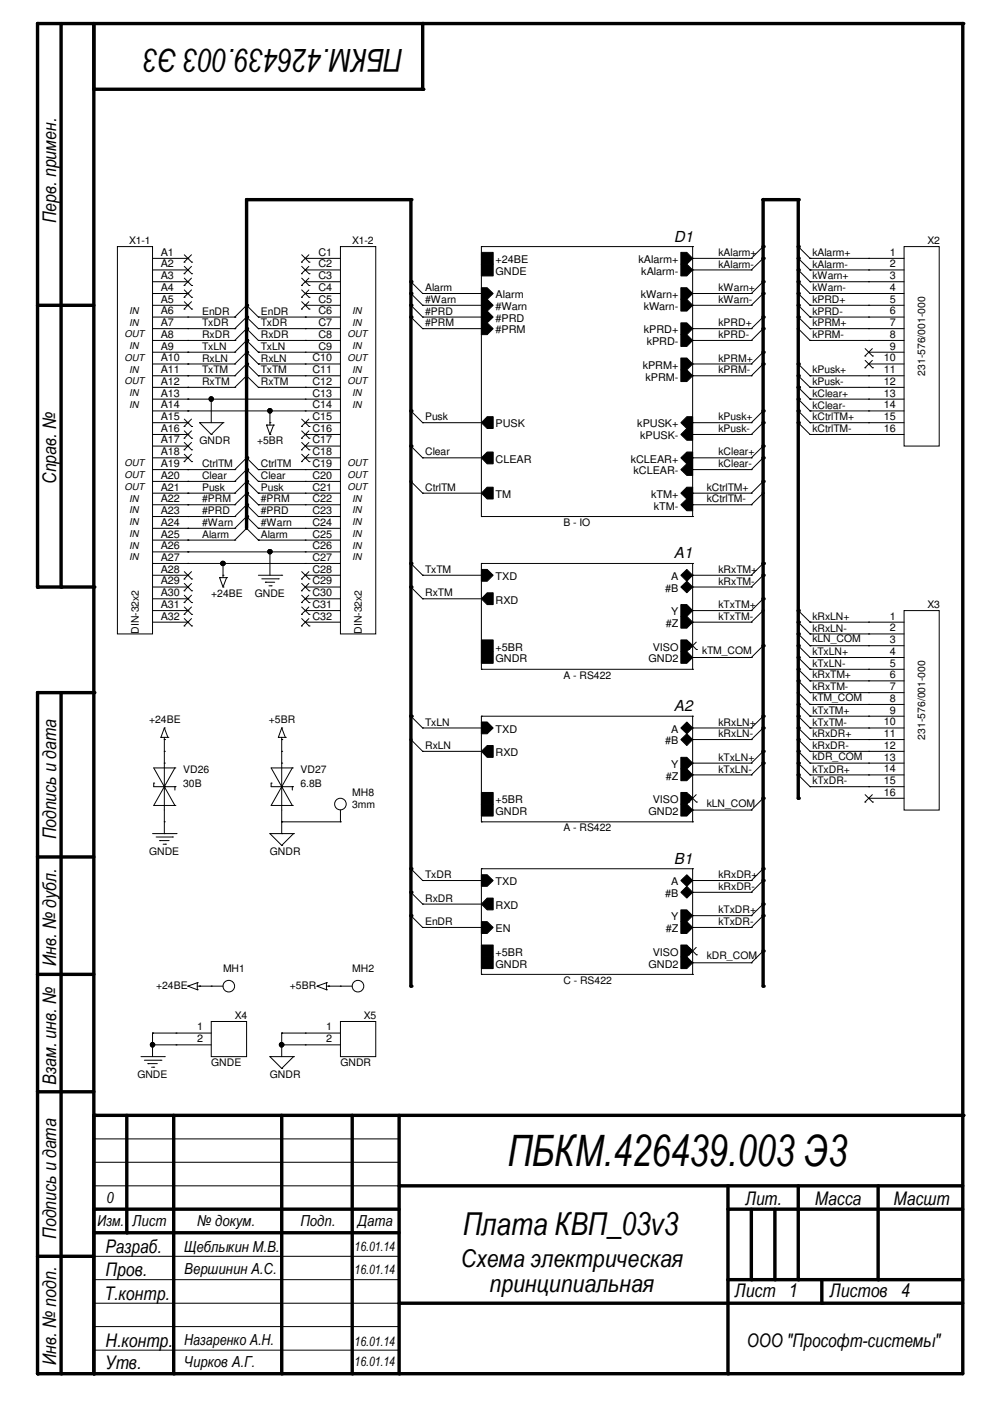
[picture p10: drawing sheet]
<svg xmlns="http://www.w3.org/2000/svg" width="210mm" height="297mm" viewBox="0 0 210 297" stroke-linecap="round" stroke-linejoin="round" font-family="sans-serif">
<g fill="none" stroke="#000" stroke-width=".72">
<path d="M13 5v119.5M19.9 5v286.3M89.6 5v13.9h-69.7M8 64.7h11.9M52.3 112v-69.7h34.8v166.8M19.9 124.5h-11.9v-119.5h196.1v286.3h-196.1v-144.4h11.9M13 146.9v144.4M169.2 169.2v-126.9h-7.4v166.8M8 181.7h11.9M8 206.6h11.9M8 231.5h11.9M20.2 236.5h183.9"/>
<path d="M26.9 236.5v24.9M36.8 236.5v54.8M59.7 236.5v54.8M74.7 236.5v54.8M84.6 236.5v54.8M19.9 256.4h64.7M84.6 251.4h119.5M154.3 256.4h49.8M154.3 251.4v39.9M159.3 256.4v14.9M164.3 256.4v14.9M169.2 251.4v19.9"/>
<path d="M186.2 251.4v19.9M8 266.4h11.9M19.9 261.4h64.7M84.6 276.3h119.5M154.3 271.3h49.8M174.2 271.3v5"/>
</g>
<g fill="#000">
<circle cx="8" cy="5" r=".36"/>
<circle cx="19.9" cy="18.9" r=".36"/>
<circle cx="89.6" cy="18.9" r=".36"/>
<circle cx="89.6" cy="5" r=".36"/>
<circle cx="204.1" cy="5" r=".36"/>
<circle cx="52.3" cy="42.3" r=".36"/>
<circle cx="87.1" cy="59.7" r=".36"/>
<circle cx="87.1" cy="42.3" r=".36"/>
<circle cx="161.8" cy="42.3" r=".36"/>
<circle cx="161.8" cy="54.8" r=".36"/>
<circle cx="161.8" cy="52.3" r=".36"/>
<circle cx="161.8" cy="59.7" r=".36"/>
<circle cx="169.2" cy="42.3" r=".36"/>
<circle cx="169.2" cy="52.3" r=".36"/>
<circle cx="169.2" cy="54.8" r=".36"/>
<circle cx="169.2" cy="57.2" r=".36"/>
<circle cx="169.2" cy="59.7" r=".36"/>
<circle cx="8" cy="64.7" r=".36"/>
<circle cx="52.3" cy="72.2" r=".36"/>
<circle cx="52.3" cy="67.2" r=".36"/>
<circle cx="52.3" cy="74.7" r=".36"/>
<circle cx="52.3" cy="69.7" r=".36"/>
<circle cx="52.3" cy="64.7" r=".36"/>
<circle cx="52.3" cy="77.2" r=".36"/>
<circle cx="87.1" cy="67.2" r=".36"/>
<circle cx="87.1" cy="62.2" r=".36"/>
<circle cx="87.1" cy="64.7" r=".36"/>
<circle cx="161.8" cy="77.2" r=".36"/>
<circle cx="161.8" cy="62.2" r=".36"/>
<circle cx="161.8" cy="67.2" r=".36"/>
<circle cx="161.8" cy="69.7" r=".36"/>
<circle cx="161.8" cy="74.7" r=".36"/>
<circle cx="169.2" cy="79.7" r=".36"/>
<circle cx="169.2" cy="62.2" r=".36"/>
<circle cx="169.2" cy="67.2" r=".36"/>
<circle cx="169.2" cy="77.2" r=".36"/>
<circle cx="169.2" cy="64.7" r=".36"/>
<circle cx="52.3" cy="99.6" r=".36"/>
<circle cx="52.3" cy="97.1" r=".36"/>
<circle cx="87.1" cy="94.6" r=".36"/>
<circle cx="87.1" cy="87.1" r=".36"/>
<circle cx="161.8" cy="97.1" r=".36"/>
<circle cx="161.8" cy="94.6" r=".36"/>
<circle cx="161.8" cy="87.1" r=".36"/>
<circle cx="161.8" cy="89.6" r=".36"/>
<circle cx="169.2" cy="84.6" r=".36"/>
<circle cx="169.2" cy="87.1" r=".36"/>
<circle cx="169.2" cy="82.1" r=".36"/>
<circle cx="169.2" cy="89.6" r=".36"/>
<circle cx="52.3" cy="107" r=".36"/>
<circle cx="52.3" cy="102.1" r=".36"/>
<circle cx="52.3" cy="104.6" r=".36"/>
<circle cx="52.3" cy="109.5" r=".36"/>
<circle cx="87.1" cy="119.5" r=".36"/>
<circle cx="161.8" cy="119.5" r=".36"/>
<circle cx="161.8" cy="102.1" r=".36"/>
<circle cx="8" cy="124.5" r=".36"/>
<circle cx="13" cy="124.5" r=".36"/>
<circle cx="19.9" cy="124.5" r=".36"/>
<circle cx="87.1" cy="124.5" r=".36"/>
<circle cx="161.8" cy="127" r=".36"/>
<circle cx="161.8" cy="122" r=".36"/>
<circle cx="161.8" cy="136.9" r=".36"/>
<circle cx="169.2" cy="139.4" r=".36"/>
<circle cx="169.2" cy="134.4" r=".36"/>
<circle cx="169.2" cy="131.9" r=".36"/>
<circle cx="169.2" cy="129.5" r=".36"/>
<circle cx="169.2" cy="136.9" r=".36"/>
<circle cx="8" cy="146.9" r=".36"/>
<circle cx="19.9" cy="146.9" r=".36"/>
<circle cx="87.1" cy="151.8" r=".36"/>
<circle cx="161.8" cy="159.3" r=".36"/>
<circle cx="161.8" cy="154.3" r=".36"/>
<circle cx="161.8" cy="151.8" r=".36"/>
<circle cx="169.2" cy="154.3" r=".36"/>
<circle cx="169.2" cy="156.8" r=".36"/>
<circle cx="169.2" cy="159.3" r=".36"/>
<circle cx="169.2" cy="141.9" r=".36"/>
<circle cx="169.2" cy="149.4" r=".36"/>
<circle cx="169.2" cy="144.4" r=".36"/>
<circle cx="169.2" cy="151.8" r=".36"/>
<circle cx="161.8" cy="169.2" r=".36"/>
<circle cx="161.8" cy="161.8" r=".36"/>
<circle cx="169.2" cy="169.2" r=".36"/>
<circle cx="169.2" cy="161.8" r=".36"/>
<circle cx="169.2" cy="164.3" r=".36"/>
<circle cx="8" cy="181.7" r=".36"/>
<circle cx="87.1" cy="189.2" r=".36"/>
<circle cx="87.1" cy="194.1" r=".36"/>
<circle cx="87.1" cy="184.2" r=".36"/>
<circle cx="161.8" cy="191.7" r=".36"/>
<circle cx="161.8" cy="184.2" r=".36"/>
<circle cx="161.8" cy="186.7" r=".36"/>
<circle cx="161.8" cy="194.1" r=".36"/>
<circle cx="8" cy="206.6" r=".36"/>
<circle cx="87.1" cy="209.1" r=".36"/>
<circle cx="161.8" cy="201.6" r=".36"/>
<circle cx="161.8" cy="209.1" r=".36"/>
<circle cx="8" cy="231.5" r=".36"/>
<circle cx="19.9" cy="236.5" r=".36"/>
<circle cx="20.2" cy="236.5" r=".36"/>
<circle cx="204.1" cy="236.5" r=".36"/>
<circle cx="19.9" cy="256.4" r=".36"/>
<circle cx="84.6" cy="251.4" r=".36"/>
<circle cx="154.3" cy="256.4" r=".36"/>
<circle cx="8" cy="266.4" r=".36"/>
<circle cx="19.9" cy="261.4" r=".36"/>
<circle cx="26.9" cy="261.4" r=".36"/>
<circle cx="84.6" cy="276.3" r=".36"/>
<circle cx="154.3" cy="271.3" r=".36"/>
<circle cx="159.3" cy="271.3" r=".36"/>
<circle cx="164.3" cy="271.3" r=".36"/>
<circle cx="169.2" cy="271.3" r=".36"/>
<circle cx="174.2" cy="276.3" r=".36"/>
<circle cx="186.2" cy="271.3" r=".36"/>
<circle cx="8" cy="291.3" r=".36"/>
<circle cx="13" cy="291.3" r=".36"/>
<circle cx="19.9" cy="291.3" r=".36"/>
<circle cx="36.8" cy="291.3" r=".36"/>
<circle cx="59.7" cy="291.3" r=".36"/>
<circle cx="74.7" cy="291.3" r=".36"/>
<circle cx="84.6" cy="291.3" r=".36"/>
<circle cx="154.3" cy="291.3" r=".36"/>
</g>
<g fill="none" stroke="#000" stroke-width=".21">
<path d="M24.9 52.3h7.4v82.1h-7.4zM32.3 54.8h7.5M32.3 57.2h7.5M32.3 59.7h7.5M39 55.6h.1M39 58h.1M39.1 56.5l1.5 1.5M39.1 54l1.5 1.6M39.1 59l1.5 1.5M39.8 54.8h.1M39.8 57.2h.1M39.8 59.7h.1"/>
<path d="M40.6 54l-1.6 1.6M40.6 56.5l-1.6 1.5M40.6 59l-1.6 1.5M40.6 55.6h.1M40.6 58h.1M63.9 55.6h.1M63.9 58h.1M64 54l1.5 1.6M64 56.5l1.5 1.5M64 59l1.5 1.5M64.7 54.8h.1M64.7 57.2h.1"/>
<path d="M64.7 59.7h.1M64.7 54.8h7.5M64.7 57.2h7.5M64.7 59.7h7.5M65.5 59l-1.6 1.5M65.5 56.5l-1.6 1.5M65.5 54l-1.6 1.6M65.5 55.6h.1M65.5 58h.1M72.2 52.3h7.5v82.1h-7.5zM87.1 59.7h.1M87.1 59.7l2.5 2.5"/>
<path d="M102.1 56h2.5v2.5h-2.5zM102.1 53.5h2.5v2.5h-2.5zM102.1 52.3h.1M102.1 52.3h44.8M102.1 52.3v57.2M144.4 53.5h1.2l1.3 1.3-1.3 1.2h-1.2zM144.4 56h1.2l1.3 1.2-1.3 1.3h-1.2zM146.9 54.8h.1M146.9 57.2h.1M146.9 52.3h.1M146.9 54.8h12.4M146.9 57.2h12.4"/>
<path d="M146.9 52.3v57.2M159.3 54.8h.1M159.3 57.2h.1M161.8 52.3l-2.5 2.5M161.8 54.8l-2.5 2.4M161.8 59.7l-2.5 2.5M169.2 52.3l2.5 2.5M169.2 54.8l2.5 2.4M169.2 57.2l2.5 2.5M169.2 59.7l2.5 2.5M171.7 54.8h.1M171.7 57.2h.1"/>
<path d="M171.7 59.7h.1M171.7 54.8h20M171.7 57.2h20M171.7 59.7h20M184.2 54.8h.1M184.2 57.2h.1M184.2 59.7h.1M191.7 52.3h7.4v42.3h-7.4zM32.3 62.2h7.5M32.3 67.2h17.5M32.3 64.7h7.5M32.3 72.2h17.5"/>
<path d="M32.3 69.7h17.5M32.3 79.7h17.5M32.3 77.2h17.5M32.3 74.7h17.5M39 60.5h.1M39 63h.1M39 65.5h.1M39.1 61.5l1.5 1.5M39.1 64l1.5 1.5M39.8 74.7h.1M39.8 79.7h.1M39.8 77.2h.1"/>
<path d="M39.8 62.2h.1M39.8 64.7h.1M39.8 67.2h.1M39.8 69.7h.1M39.8 72.2h.1M40.6 61.5l-1.6 1.5M40.6 64l-1.6 1.5M40.6 60.5h.1M40.6 63h.1M40.6 65.5h.1M49.8 72.2h.1M49.8 69.7h.1"/>
<path d="M49.8 67.2h.1M49.8 79.7h.1M49.8 74.7h.1M49.8 77.2h.1M49.8 79.7l2.5-2.5 2.5 2.5M49.8 74.7l2.5-2.5 2.5 2.5M49.8 77.2l2.5-2.5 2.5 2.5M49.8 72.2l2.5-2.5 2.5 2.5M49.8 69.7l2.5-2.5 2.5 2.5M49.8 67.2l2.5-2.5 2.5 2.5M54.8 74.7h.1M54.8 79.7h.1"/>
<path d="M54.8 77.2h.1M54.8 72.2h.1M54.8 69.7h.1M54.8 67.2h.1M54.8 67.2h17.4M54.8 72.2h17.4M54.8 69.7h17.4M54.8 79.7h17.4M54.8 77.2h17.4M54.8 74.7h17.4M63.9 60.5h.1M63.9 63h.1"/>
<path d="M63.9 65.5h.1M64 61.5l1.5 1.5M64 64l1.5 1.5M64.7 72.2h.1M64.7 69.7h.1M64.7 67.2h.1M64.7 62.2h.1M64.7 64.7h.1M64.7 74.7h.1M64.7 77.2h.1M64.7 79.7h.1M64.7 62.2h7.5"/>
<path d="M64.7 64.7h7.5M65.5 64l-1.6 1.5M65.5 61.5l-1.6 1.5M65.5 60.5h.1M65.5 63h.1M65.5 65.5h.1M87.1 62.2h.1M87.1 64.7h.1M87.1 67.2h.1M87.1 62.2l2.5 2.5M87.1 64.7l2.5 2.5M87.1 67.2l2.5 2.5"/>
<path d="M89.6 62.2h.1M89.6 64.7h.1M89.6 67.2h.1M89.6 69.7h.1M89.6 62.2h12.5M89.6 67.2h12.5M89.6 64.7h12.5M89.6 69.7h12.5M102.1 68.5h1.2l1.3 1.2-1.3 1.3h-1.2zM102.1 66h1.2l1.3 1.2-1.3 1.3h-1.2zM102.1 63.5h1.2l1.3 1.2-1.3 1.3h-1.2zM102.1 61h1.2l1.3 1.2-1.3 1.3h-1.2z"/>
<path d="M144.4 75.9h1.2l1.3 1.3-1.3 1.2h-1.2zM144.4 78.4h1.2l1.3 1.3-1.3 1.2h-1.2zM144.4 68.5h1.2l1.3 1.2-1.3 1.3h-1.2zM144.4 61h1.2l1.3 1.2-1.3 1.3h-1.2zM144.4 63.5h1.2l1.3 1.2-1.3 1.3h-1.2zM144.4 71h1.2l1.3 1.2-1.3 1.2h-1.2zM146.9 62.2h.1M146.9 64.7h.1M146.9 69.7h.1M146.9 72.2h.1M146.9 79.7h.1M146.9 77.2h.1"/>
<path d="M146.9 62.2h12.4M146.9 64.7h12.4M146.9 72.2h12.4M146.9 69.7h12.4M146.9 79.7h12.4M146.9 77.2h12.4M159.3 62.2h.1M159.3 64.7h.1M159.3 69.7h.1M159.3 72.2h.1M159.3 77.2h.1M159.3 79.7h.1"/>
<path d="M161.8 77.2l-2.5 2.5M161.8 62.2l-2.5 2.5M161.8 67.2l-2.5 2.5M161.8 69.7l-2.5 2.5M161.8 74.7l-2.5 2.5M169.2 62.2l2.5 2.5M169.2 64.7l2.5 2.5M169.2 67.2l2.5 2.5M169.2 69.7l2.5 2.5M169.2 79.7l2.5 2.4M169.2 77.2l2.5 2.5M171.7 62.2h.1"/>
<path d="M171.7 67.2h.1M171.7 64.7h.1M171.7 72.2h.1M171.7 69.7h.1M171.7 79.7h.1M171.7 62.2h20M171.7 67.2h20M171.7 64.7h20M171.7 72.2h20M171.7 69.7h20M171.7 79.7h20M183.4 75.5h.1"/>
<path d="M183.4 78h.1M183.4 76.4l1.6 1.6M183.4 73.9l1.6 1.6M184.2 62.2h.1M184.2 64.7h.1M184.2 67.2h.1M184.2 69.7h.1M184.2 72.2h.1M184.2 74.7h.1M184.2 77.2h.1M184.2 79.7h.1M184.2 77.2h7.5"/>
<path d="M184.2 74.7h7.5M185 73.9l-1.6 1.6M185 76.4l-1.6 1.6M185 75.5h.1M185 78h.1M32.3 99.6h17.5M32.3 84.6h39.9M32.3 87.1h39.9M32.3 89.6h7.5M32.3 92.1h7.5M32.3 97.1h7.5M32.3 82.1h17.5"/>
<path d="M32.3 94.6h7.5M39 90.4h.1M39 92.9h.1M39 95.4h.1M39 97.9h.1M39.1 88.9l1.5 1.5M39.1 93.8l1.5 1.6M39.1 91.4l1.5 1.5M39.1 96.3l1.5 1.6M39.8 99.6h.1M39.8 84.6h.1M39.8 87.1h.1"/>
<path d="M39.8 82.1h.1M39.8 89.6h.1M39.8 92.1h.1M39.8 94.6h.1M39.8 97.1h.1M40.6 96.3l-1.6 1.6M40.6 88.9l-1.6 1.5M40.6 91.4l-1.6 1.5M40.6 93.8l-1.6 1.6M40.6 90.4h.1M40.6 92.9h.1M40.6 95.4h.1"/>
<path d="M40.6 97.9h.1M42.3 89.6h.1M42.3 89.6h5M42.3 89.6l2.5 2.5M44.8 84.6h.1M44.8 92.1h.1M44.8 84.6v5M47.3 89.6h.1M47.3 89.6l-2.5 2.5M49.8 99.6h.1M49.8 82.1h.1M49.8 99.6l2.5-2.5 2.5 2.5"/>
<path d="M49.8 82.1l2.5-2.4 2.5 2.4M54.8 99.6h.1M54.8 82.1h.1M54.8 99.6h17.4M54.8 82.1h17.4M56.5 90.1h.1M56.5 90.1h1.5M56.5 90.1l.7 2M57.2 87.1h.1M57.2 89.6h.1M57.2 92.1h.1M57.2 87.1v3"/>
<path d="M58 90.1h.1M58 90.1l-.8 2M63.9 90.4h.1M63.9 92.9h.1M63.9 95.4h.1M63.9 97.9h.1M64 88.9l1.5 1.5M64 91.4l1.5 1.5M64 93.8l1.5 1.6M64 96.3l1.5 1.6M64.7 82.1h.1M64.7 84.6h.1"/>
<path d="M64.7 87.1h.1M64.7 89.6h.1M64.7 92.1h.1M64.7 94.6h.1M64.7 97.1h.1M64.7 99.6h.1M64.7 89.6h7.5M64.7 92.1h7.5M64.7 97.1h7.5M64.7 94.6h7.5M65.5 88.9l-1.6 1.5M65.5 93.8l-1.6 1.6"/>
<path d="M65.5 96.3l-1.6 1.6M65.5 91.4l-1.6 1.5M65.5 90.4h.1M65.5 92.9h.1M65.5 95.4h.1M65.5 97.9h.1M87.1 87.1h.1M87.1 94.6h.1M87.1 87.1l2.5 2.5M87.1 94.6l2.5 2.5M89.6 89.6h.1M89.6 97.1h.1"/>
<path d="M89.6 89.6h12.5M89.6 97.1h12.5M102.1 97.1l1.2-1.3h1.3v2.5h-1.3zM103.3 88.3h1.3v2.5h-1.3l-1.2-1.2zM144.4 97.1l1.2-1.3h1.3v2.5h-1.3zM144.4 89.6l1.2-1.3h1.3v2.5h-1.3zM144.4 99.6l1.2-1.3h1.3v2.5h-1.3zM144.4 92.1l1.2-1.3h1.3v2.5h-1.3zM146.9 89.6h.1M146.9 92.1h.1M146.9 97.1h.1M146.9 99.6h.1"/>
<path d="M146.9 99.6h12.4M146.9 89.6h12.4M146.9 92.1h12.4M146.9 97.1h12.4M159.3 89.6h.1M159.3 92.1h.1M159.3 97.1h.1M159.3 99.6h.1M161.8 87.1l-2.5 2.5M161.8 89.6l-2.5 2.5M161.8 94.6l-2.5 2.5M161.8 97.1l-2.5 2.5"/>
<path d="M169.2 82.1l2.5 2.5M169.2 84.6l2.5 2.5M169.2 87.1l2.5 2.5M169.2 89.6l2.5 2.5M171.7 87.1h.1M171.7 84.6h.1M171.7 82.1h.1M171.7 89.6h.1M171.7 92.1h.1M171.7 84.6h20M171.7 87.1h20M171.7 89.6h20"/>
<path d="M171.7 92.1h20M171.7 82.1h20M184.2 82.1h.1M184.2 84.6h.1M184.2 87.1h.1M184.2 89.6h.1M184.2 92.1h.1M32.3 114.5h17.5M32.3 112h17.5M32.3 109.5h17.5M32.3 107h17.5M32.3 104.6h17.5"/>
<path d="M32.3 102.1h17.5M32.3 117h39.9M32.3 119.5h39.9M39.8 114.5h.1M39.8 112h.1M39.8 109.5h.1M39.8 107h.1M39.8 104.6h.1M39.8 102.1h.1M39.8 117h.1M39.8 119.5h.1M47.3 119.5h.1"/>
<path d="M47.3 119.5v3M49.8 102.1h.1M49.8 104.6h.1M49.8 107h.1M49.8 109.5h.1M49.8 112h.1M49.8 114.5h.1M49.8 102.1l2.5-2.5 2.5 2.5M49.8 104.6l2.5-2.5 2.5 2.5M49.8 107l2.5-2.4 2.5 2.4M49.8 109.5l2.5-2.5 2.5 2.5M49.8 112l2.5-2.5 2.5 2.5"/>
<path d="M49.8 114.5l2.5-2.5 2.5 2.5M54.8 104.6h.1M54.8 102.1h.1M54.8 109.5h.1M54.8 112h.1M54.8 114.5h.1M54.8 107h.1M54.8 114.5h17.4M54.8 112h17.4M54.8 109.5h17.4M54.8 107h17.4M54.8 104.6h17.4"/>
<path d="M54.8 102.1h17.4M57.2 117h.1M57.2 117v5M64.7 102.1h.1M64.7 104.6h.1M64.7 107h.1M64.7 109.5h.1M64.7 112h.1M64.7 114.5h.1M64.7 117h.1M64.7 119.5h.1M87.1 119.5h.1"/>
<path d="M87.1 102.1h.1M87.1 119.5l2.5 2.5M87.1 102.1l2.5 2.5M89.6 104.6h.1M89.6 104.6h12.5M102.1 109.5h.1M102.1 119.5h.1M102.1 109.5h44.8M102.1 119.5h44.8M102.1 119.5v22.4M103.3 103.3h1.3v2.5h-1.3l-1.2-1.2zM144.4 104.6l1.2-1.3h1.3v2.5h-1.3z"/>
<path d="M144.4 107l1.2-1.2h1.3v2.5h-1.3zM146.9 104.6h.1M146.9 107h.1M146.9 109.5h.1M146.9 119.5h.1M146.9 107h12.4M146.9 104.6h12.4M146.9 119.5v22.4M159.3 104.6h.1M159.3 107h.1M161.8 119.5l-2.5 2.5M161.8 102.1l-2.5 2.5"/>
<path d="M161.8 104.6l-2.5 2.4M32.3 122h7.5M32.3 127h7.5M32.3 131.9h7.5M32.3 129.5h7.5M32.3 124.5h7.5M39 122.8h.1M39 125.3h.1M39 127.8h.1M39 130.3h.1M39 132.7h.1M39.1 121.2l1.5 1.6"/>
<path d="M39.1 123.7l1.5 1.6M39.1 126.2l1.5 1.6M39.1 128.7l1.5 1.6M39.1 131.1l1.5 1.6M39.8 122h.1M39.8 124.5h.1M39.8 127h.1M39.8 129.5h.1M39.8 131.9h.1M40.6 121.2l-1.6 1.6M40.6 123.7l-1.6 1.6M40.6 126.2l-1.6 1.6"/>
<path d="M40.6 128.7l-1.6 1.6M40.6 131.1l-1.6 1.6M40.6 122.8h.1M40.6 125.3h.1M40.6 127.8h.1M40.6 130.3h.1M40.6 132.7h.1M46.6 122.5h.1M46.6 122.5h1.4M46.6 122.5l.7 2M47.3 122h.1M47.3 124.5h.1"/>
<path d="M48 122.5h.1M48 122.5l-.7 2M54.8 122h4.9M55.5 122.7h3.5M56.3 123.4h.1M56.3 123.4h2M57 124.2h.5M57.5 124.2h.1M59 122.7h.1M59.7 122h.1M63.9 122.8h.1M63.9 125.3h.1"/>
<path d="M63.9 127.8h.1M63.9 130.3h.1M63.9 132.7h.1M64 121.2l1.5 1.6M64 123.7l1.5 1.6M64 126.2l1.5 1.6M64 128.7l1.5 1.6M64 131.1l1.5 1.6M64.7 122h.1M64.7 124.5h.1M64.7 127h.1M64.7 129.5h.1"/>
<path d="M64.7 131.9h.1M64.7 122h7.5M64.7 127h7.5M64.7 131.9h7.5M64.7 129.5h7.5M64.7 124.5h7.5M65.5 121.2l-1.6 1.6M65.5 123.7l-1.6 1.6M65.5 126.2l-1.6 1.6M65.5 128.7l-1.6 1.6M65.5 131.1l-1.6 1.6M65.5 122.8h.1"/>
<path d="M65.5 125.3h.1M65.5 127.8h.1M65.5 130.3h.1M65.5 132.7h.1M87.1 124.5h.1M87.1 124.5l2.5 2.5M89.6 122h.1M89.6 127h.1M89.6 122h12.5M89.6 127h12.5M102.1 120.7h1.2l1.3 1.3-1.3 1.2h-1.2zM102.1 138.1h2.5v2.5h-2.5z"/>
<path d="M102.1 135.7h2.5v2.4h-2.5zM103.3 125.7h1.3v2.5h-1.3l-1.2-1.2zM144.4 135.7h1.2l1.3 1.2-1.3 1.2h-1.2zM144.4 138.1h1.2l1.3 1.3-1.3 1.2h-1.2zM144.4 122l1.2-1.3 1.3 1.3-1.3 1.2zM144.4 124.5l1.2-1.3 1.3 1.3-1.3 1.2zM144.4 130.7h1.2l1.3 1.2-1.3 1.3h-1.2zM144.4 128.2h1.2l1.3 1.3-1.3 1.2h-1.2zM146 137.7h.1M146.1 136.1l1.6 1.6M146.9 139.4h.1M146.9 129.5h.1"/>
<path d="M146.9 131.9h.1M146.9 122h.1M146.9 124.5h.1M146.9 122h12.4M146.9 139.4h12.4M146.9 131.9h12.4M146.9 129.5h12.4M146.9 124.5h12.4M147.6 136.1l-1.6 1.6M147.7 137.7h.1M159.3 122h.1M159.3 124.5h.1"/>
<path d="M159.3 129.5h.1M159.3 131.9h.1M159.3 139.4h.1M161.8 122l-2.5 2.5M161.8 127l-2.5 2.5M161.8 129.5l-2.5 2.4M161.8 136.9l-2.5 2.5M169.2 129.5l2.5 2.4M169.2 131.9l2.5 2.5M169.2 134.4l2.5 2.5M169.2 136.9l2.5 2.5M169.2 139.4l2.5 2.5"/>
<path d="M171.7 131.9h.1M171.7 136.9h.1M171.7 134.4h.1M171.7 139.4h.1M171.7 139.4h20M171.7 131.9h20M171.7 136.9h20M171.7 134.4h20M184.2 131.9h.1M184.2 134.4h.1M184.2 136.9h.1M184.2 139.4h.1"/>
<path d="M191.7 129.5h7.4v42.2h-7.4zM34.1 156.3h.1M34.1 156.3h1.5M34.8 156.8h.1M34.8 154.3h.1M34.8 159.3h.1M34.8 156.3v20.4M34.8 154.3l-.7 2M34.8 154.3l.8 2M35.6 156.3h.1M59 156.3h.1M59 156.3h1.5"/>
<path d="M59.7 156.8h.1M59.7 154.3h.1M59.7 159.3h.1M59.7 156.3v20.4M59.7 154.3l-.7 2M59.7 154.3l.8 2M60.5 156.3h.1M87.1 151.8h.1M87.1 156.8h.1M87.1 151.8l2.5 2.5M87.1 156.8l2.5 2.5M89.6 154.3h.1"/>
<path d="M89.6 159.3h.1M89.6 154.3h12.5M89.6 159.3h12.5M102.1 159.3l1.2-1.2h1.3v2.5h-1.3zM102.1 153.1h1.2l1.3 1.2-1.3 1.3h-1.2zM102.1 141.9h.1M102.1 151.8h.1M102.1 141.9h44.8M102.1 151.8h44.8M102.1 151.8v22.4M144.4 154.3l1.2-1.2 1.3 1.2-1.3 1.3zM144.4 156.8l1.2-1.2 1.3 1.2-1.3 1.3z"/>
<path d="M146.9 154.3h.1M146.9 156.8h.1M146.9 141.9h.1M146.9 151.8h.1M146.9 154.3h12.4M146.9 156.8h12.4M146.9 151.8v22.4M159.3 154.3h.1M159.3 156.8h.1M161.8 151.8l-2.5 2.5M161.8 154.3l-2.5 2.5M161.8 159.3l-2.5 2.5"/>
<path d="M169.2 154.3h.1M169.2 156.8h.1M169.2 159.3h.1M169.2 141.9l2.5 2.5M169.2 146.9l2.5 2.5M169.2 144.4l2.5 2.5M169.2 151.8l2.5 2.5M169.2 149.4l2.5 2.4M169.2 154.3l2.5 2.5M169.2 156.8l2.5 2.5M169.2 159.3l2.5 2.5M171.7 141.9h.1"/>
<path d="M171.7 151.8h.1M171.7 154.3h.1M171.7 149.4h.1M171.7 144.4h.1M171.7 146.9h.1M171.7 156.8h.1M171.7 159.3h.1M171.7 154.3h20M171.7 159.3h20M171.7 141.9h20M171.7 151.8h20M171.7 149.4h20"/>
<path d="M171.7 144.4h20M171.7 146.9h20M171.7 156.8h20M184.2 141.9h.1M184.2 144.4h.1M184.2 146.9h.1M184.2 149.4h.1M184.2 151.8h.1M184.2 154.3h.1M184.2 156.8h.1M184.2 159.3h.1M32.3 176.7h5"/>
<path d="M32.6 166h.1M32.6 166v.8h4.5M33.1 177.5h3.5M33.9 178.2h.1M33.9 178.2h2M34.6 179h.5M34.8 176.7h.1M34.8 166.8h.1M34.8 161.8h.1M34.8 174.2h.1M35.1 179h.1M36.6 177.5h.1"/>
<path d="M37.1 170.8h.1M37.1 166.8h.1M37.1 162.8h.1M37.1 162.8h-4.5l4.5 8M37.1 162.8l-4.5 8h4.5M37.1 166.8v.7M37.3 176.7h.1M57.2 176.7h.1M57.2 176.7h5M57.2 176.7l2.5 2.5M57.5 166h.1M57.5 166v.8h4.5"/>
<path d="M59.7 176.7h.1M59.7 174.2h.1M59.7 179.2h.1M59.7 166.8h.1M59.7 161.8h.1M59.7 174.2h12.5M59.7 166.8l2.3 4M62 170.8h.1M62 166.8h.1M62 162.8h.1M62 162.8l-4.5 8h4.5M62 162.8h-4.5l2.2 4"/>
<path d="M62 166.8v.7M62.2 176.7h.1M62.2 176.7l-2.5 2.5M72.2 174.2h.1M72.2 171.7v2.5M102.1 170.5h2.5v2.5h-2.5zM102.1 168h2.5v2.5h-2.5zM102.1 174.2h.1M102.1 174.2h44.8M144.4 168h1.2l1.3 1.2-1.3 1.3h-1.2zM144.4 170.5h1.2l1.3 1.2-1.3 1.3h-1.2zM144.4 163h1.2l1.3 1.3-1.3 1.2h-1.2z"/>
<path d="M144.4 160.6h1.2l1.3 1.2-1.3 1.2h-1.2zM146 170.1h.1M146.1 168.5l1.6 1.6M146.9 161.8h.1M146.9 164.3h.1M146.9 171.7h.1M146.9 174.2h.1M146.9 164.3h12.4M146.9 161.8h12.4M146.9 171.7h12.4M147.6 168.5l-1.6 1.6M147.7 170.1h.1"/>
<path d="M159.3 164.3h.1M159.3 161.8h.1M159.3 171.7h.1M161.8 161.8l-2.5 2.5M161.8 169.2l-2.5 2.5M169.2 161.8h.1M169.2 164.3h.1M169.2 161.8l2.5 2.5M169.2 164.3l2.5 2.5M171.7 164.3h.1M171.7 166.8h.1M171.7 161.8h.1"/>
<path d="M171.7 164.3h20M171.7 166.8h20M171.7 161.8h20M183.4 170.1h.1M183.4 168.5l1.6 1.6M184.2 161.8h.1M184.2 164.3h.1M184.2 166.8h.1M184.2 169.2h.1M184.2 169.2h7.5M185 168.5l-1.6 1.6M185 170.1h.1"/>
<path d="M87.1 184.2h.1M87.1 189.2h.1M87.1 194.1h.1M87.1 184.2l2.5 2.5M87.1 189.2l2.5 2.5M87.1 194.1l2.5 2.5M89.6 186.7h.1M89.6 191.7h.1M89.6 196.6h.1M89.6 186.7h12.5M89.6 191.7h12.5M89.6 196.6h12.5"/>
<path d="M102.1 185.5h1.2l1.3 1.2-1.3 1.2h-1.2zM102.1 195.4h1.2l1.3 1.2-1.3 1.3h-1.2zM102.1 184.2h.1M102.1 184.2v22.4M102.1 184.2h44.8M103.3 190.4h1.3v2.5h-1.3l-1.2-1.2zM144.4 186.7l1.2-1.2 1.3 1.2-1.3 1.2zM144.4 189.2l1.2-1.3 1.3 1.3-1.3 1.2zM144.4 195.4h1.2l1.3 1.2-1.3 1.3h-1.2zM144.4 192.9h1.2l1.3 1.2-1.3 1.3h-1.2zM146.9 186.7h.1M146.9 189.2h.1"/>
<path d="M146.9 194.1h.1M146.9 196.6h.1M146.9 184.2h.1M146.9 186.7h12.4M146.9 189.2h12.4M146.9 194.1h12.4M146.9 196.6h12.4M146.9 184.2v22.4M159.3 186.7h.1M159.3 189.2h.1M159.3 194.1h.1M159.3 196.6h.1"/>
<path d="M161.8 184.2l-2.5 2.5M161.8 186.7l-2.5 2.5M161.8 191.7l-2.5 2.4M161.8 194.1l-2.5 2.5M32.3 219h.1M32.3 219h12.5M32.3 219v5M37.3 219h.1M39.8 209.1h.1M39.8 209.1l2 .7M41.8 209.8h.1M41.8 208.4h.1"/>
<path d="M41.8 209.1h5.5M41.8 208.4v1.4M41.8 208.4l-2 .7M42.3 209.1h.1M44.8 216.6h7.5v7.4h-7.5zM44.8 209.1h.1M59.7 219h.1M59.7 219h12.5M59.7 219v5M64.7 219h.1M67.2 209.1h.1M67.2 209.1l2 .7"/>
<path d="M69.2 209.8h.1M69.2 208.4h.1M69.2 209.1h5.5M69.2 208.4v1.4M69.2 208.4l-2 .7M69.7 209.1h.1M72.2 216.6h7.5v7.4h-7.5zM72.2 209.1h.1M102.1 202.9h2.5v2.5h-2.5zM102.1 200.4h2.5v2.5h-2.5zM102.1 206.6h.1M102.1 206.6h44.8"/>
<path d="M144.4 200.4h1.2l1.3 1.2-1.3 1.3h-1.2zM144.4 202.9h1.2l1.3 1.2-1.3 1.3h-1.2zM146 202.4h.1M146.1 200.9l1.6 1.5M146.9 204.1h.1M146.9 206.6h.1M146.9 204.1h12.4M147.6 200.9l-1.6 1.5M147.7 202.4h.1M159.3 204.1h.1M161.8 201.6l-2.5 2.5M19.9 237.2h.1"/>
<path d="M19.9 236.7v.5M29.9 224h4.9M30.6 224.8h3.5M31.4 225.5h.1M31.4 225.5h2M32.1 226.3h.5M32.3 221.5h.1M32.3 221.5h12.5M32.6 226.3h.1M34.1 224.8h.1M34.8 224h.1M37.3 221.5h.1"/>
<path d="M57.2 224h.1M57.2 224h5M57.2 224l2.5 2.5M59.7 221.5h.1M59.7 226.5h.1M59.7 221.5h12.5M62.2 224h.1M62.2 224l-2.5 2.5M64.7 221.5h.1M19.9 246.4h.1M19.9 241.5h.1M19.9 251.4h.1"/>
<path d="M19.9 246.4h64.7M19.9 241.5h64.7M19.9 251.4h64.7M19.9 276.3h.1M19.9 271.3h.1M19.9 266.4h.1M19.9 276.3h64.7M19.9 271.3h64.7M19.9 266.4h64.7M19.9 281.3h.1M19.9 286.3h.1M19.9 281.3h64.7"/>
<path d="M19.9 286.3h64.7"/>
<circle cx="44.8" cy="84.6" r=".48"/>
<circle cx="57.2" cy="87.1" r=".48"/>
<circle cx="47.3" cy="119.5" r=".48"/>
<circle cx="57.2" cy="117" r=".47"/>
<circle cx="72.2" cy="170.5" r="1.23"/>
<circle cx="48.5" cy="209.1" r="1.23"/>
<circle cx="75.9" cy="209.1" r="1.23"/>
<circle cx="32.3" cy="221.5" r=".48"/>
<circle cx="59.7" cy="221.5" r=".49"/>
</g>
<g fill="#000">
<path d="M144.4 122l1.2-1.3 1.3 1.3-1.3 1.2zM144.4 124.5l1.2-1.3 1.3 1.3-1.3 1.2zM144.4 154.3l1.2-1.2 1.3 1.2-1.3 1.3zM144.4 156.8l1.2-1.2 1.3 1.2-1.3 1.3zM144.4 186.7l1.2-1.2 1.3 1.2-1.3 1.2zM144.4 189.2l1.2-1.3 1.3 1.3-1.3 1.2z"/>
<path d="M102.1 56h2.5v2.5h-2.5z" fill-rule="evenodd"/>
<path d="M102.1 53.5h2.5v2.5h-2.5z" fill-rule="evenodd"/>
<path d="M144.4 53.5h1.2l1.3 1.3-1.3 1.2h-1.2z" fill-rule="evenodd"/>
<path d="M144.4 56h1.2l1.3 1.2-1.3 1.3h-1.2z" fill-rule="evenodd"/>
<path d="M102.1 68.5h1.2l1.3 1.2-1.3 1.3h-1.2z" fill-rule="evenodd"/>
<path d="M102.1 66h1.2l1.3 1.2-1.3 1.3h-1.2z" fill-rule="evenodd"/>
<path d="M102.1 63.5h1.2l1.3 1.2-1.3 1.3h-1.2z" fill-rule="evenodd"/>
<path d="M102.1 61h1.2l1.3 1.2-1.3 1.3h-1.2z" fill-rule="evenodd"/>
<path d="M144.4 75.9h1.2l1.3 1.3-1.3 1.2h-1.2z" fill-rule="evenodd"/>
<path d="M144.4 78.4h1.2l1.3 1.3-1.3 1.2h-1.2z" fill-rule="evenodd"/>
<path d="M144.4 68.5h1.2l1.3 1.2-1.3 1.3h-1.2z" fill-rule="evenodd"/>
<path d="M144.4 61h1.2l1.3 1.2-1.3 1.3h-1.2z" fill-rule="evenodd"/>
<path d="M144.4 63.5h1.2l1.3 1.2-1.3 1.3h-1.2z" fill-rule="evenodd"/>
<path d="M144.4 71h1.2l1.3 1.2-1.3 1.2h-1.2z" fill-rule="evenodd"/>
<path d="M102.1 97.1l1.2-1.3h1.3v2.5h-1.3z" fill-rule="evenodd"/>
<path d="M103.3 88.3h1.3v2.5h-1.3l-1.2-1.2z" fill-rule="evenodd"/>
<path d="M144.4 97.1l1.2-1.3h1.3v2.5h-1.3z" fill-rule="evenodd"/>
<path d="M144.4 89.6l1.2-1.3h1.3v2.5h-1.3z" fill-rule="evenodd"/>
<path d="M144.4 99.6l1.2-1.3h1.3v2.5h-1.3z" fill-rule="evenodd"/>
<path d="M144.4 92.1l1.2-1.3h1.3v2.5h-1.3z" fill-rule="evenodd"/>
<path d="M103.3 103.3h1.3v2.5h-1.3l-1.2-1.2z" fill-rule="evenodd"/>
<path d="M144.4 104.6l1.2-1.3h1.3v2.5h-1.3z" fill-rule="evenodd"/>
<path d="M144.4 107l1.2-1.2h1.3v2.5h-1.3z" fill-rule="evenodd"/>
<path d="M103.3 125.7h1.3v2.5h-1.3l-1.2-1.2z" fill-rule="evenodd"/>
<path d="M102.1 120.7h1.2l1.3 1.3-1.3 1.2h-1.2z" fill-rule="evenodd"/>
<path d="M102.1 138.1h2.5v2.5h-2.5z" fill-rule="evenodd"/>
<path d="M102.1 135.7h2.5v2.4h-2.5z" fill-rule="evenodd"/>
<path d="M144.4 135.7h1.2l1.3 1.2-1.3 1.2h-1.2z" fill-rule="evenodd"/>
<path d="M144.4 138.1h1.2l1.3 1.3-1.3 1.2h-1.2z" fill-rule="evenodd"/>
<path d="M144.4 130.7h1.2l1.3 1.2-1.3 1.3h-1.2z" fill-rule="evenodd"/>
<path d="M144.4 128.2h1.2l1.3 1.3-1.3 1.2h-1.2z" fill-rule="evenodd"/>
<path d="M102.1 159.3l1.2-1.2h1.3v2.5h-1.3z" fill-rule="evenodd"/>
<path d="M102.1 153.1h1.2l1.3 1.2-1.3 1.3h-1.2z" fill-rule="evenodd"/>
<path d="M102.1 170.5h2.5v2.5h-2.5z" fill-rule="evenodd"/>
<path d="M102.1 168h2.5v2.5h-2.5z" fill-rule="evenodd"/>
<path d="M144.4 168h1.2l1.3 1.2-1.3 1.3h-1.2z" fill-rule="evenodd"/>
<path d="M144.4 170.5h1.2l1.3 1.2-1.3 1.3h-1.2z" fill-rule="evenodd"/>
<path d="M144.4 163h1.2l1.3 1.3-1.3 1.2h-1.2z" fill-rule="evenodd"/>
<path d="M144.4 160.6h1.2l1.3 1.2-1.3 1.2h-1.2z" fill-rule="evenodd"/>
<path d="M103.3 190.4h1.3v2.5h-1.3l-1.2-1.2z" fill-rule="evenodd"/>
<path d="M102.1 185.5h1.2l1.3 1.2-1.3 1.2h-1.2z" fill-rule="evenodd"/>
<path d="M102.1 195.4h1.2l1.3 1.2-1.3 1.3h-1.2z" fill-rule="evenodd"/>
<path d="M144.4 195.4h1.2l1.3 1.2-1.3 1.3h-1.2z" fill-rule="evenodd"/>
<path d="M144.4 192.9h1.2l1.3 1.2-1.3 1.3h-1.2z" fill-rule="evenodd"/>
<path d="M102.1 202.9h2.5v2.5h-2.5z" fill-rule="evenodd"/>
<path d="M102.1 200.4h2.5v2.5h-2.5z" fill-rule="evenodd"/>
<path d="M144.4 200.4h1.2l1.3 1.2-1.3 1.3h-1.2z" fill-rule="evenodd"/>
<path d="M144.4 202.9h1.2l1.3 1.2-1.3 1.3h-1.2z" fill-rule="evenodd"/>
<circle cx="44.8" cy="84.6" r=".48"/>
<circle cx="57.2" cy="87.1" r=".48"/>
<circle cx="47.3" cy="119.5" r=".48"/>
<circle cx="57.2" cy="117" r=".47"/>
<circle cx="32.3" cy="221.5" r=".48"/>
<circle cx="59.7" cy="221.5" r=".49"/>
</g>
<text font-size="9.2" x="107.6" y="247.2">ПБКМ.426439.003 Э3</text>
<g font-size="6.7">
<text x="85.5" y="10.3" transform="rotate(-180 85.5 10.3)">ПБКМ.426439.003 Э3</text>
<text x="98.1" y="261.9">Плата КВП_03v3</text>
</g>
<g font-size="5.2">
<text x="97.7" y="268.7">Схема электрическая</text>
<text x="103.8" y="274">принципиальная</text>
</g>
<g font-size="4">
<text x="11.9" y="47.3" transform="rotate(-90 11.9 47.3)">Перв. примен.</text>
<text x="11.9" y="102.6" transform="rotate(-90 11.9 102.6)">Справ. №</text>
<text x="11.9" y="178" transform="rotate(-90 11.9 178)">Подпись и дата</text>
<text x="11.9" y="204.9" transform="rotate(-90 11.9 204.9)">Инв. № дубл.</text>
<text x="11.9" y="230" transform="rotate(-90 11.9 230)">Взам. инв. №</text>
<text x="158.1" y="255.4">Лит.</text>
<text x="172.8" y="255.4">Масса</text>
<text x="189.4" y="255.4">Масшт</text>
<text x="11.9" y="262.6" transform="rotate(-90 11.9 262.6)">Подпись и дата</text>
<text x="22.4" y="265.6">Разраб.</text>
<text x="22.1" y="275.5">Т.контр.</text>
<text x="22.4" y="270.6">Пров.</text>
<text x="155.8" y="275">Лист</text>
<text x="167.3" y="275">1</text>
<text x="176" y="275">Листов</text>
<text x="191" y="275">4</text>
<text x="22.4" y="285.5">Н.контр.</text>
<text x="158.3" y="285.5">ООО &quot;Прософт-системы&quot;</text>
<text x="11.9" y="289.5" transform="rotate(-90 11.9 289.5)">Инв. № подп.</text>
<text x="22.4" y="290.2">Утв.</text>
</g>
<g font-size="3.2">
<text x="142.9" y="51.2">D1</text>
<text x="142.9" y="118.4">A1</text>
<text x="142.9" y="150.8">A2</text>
<text x="142.9" y="183.1">B1</text>
<text x="22.6" y="255">0</text>
<text x="20.7" y="259.9">Изм.</text>
<text x="28.1" y="259.9">Лист</text>
<text x="41.8" y="259.9">№ докум.</text>
<text x="63.7" y="259.9">Подп.</text>
<text x="75.9" y="259.9">Дата</text>
<text x="39.1" y="265.4">Щеблыкин М.В.</text>
<text x="39.1" y="270.1">Вершинин А.С.</text>
<text x="39.1" y="285.1">Назаренко А.Н.</text>
<text x="39.1" y="289.8">Чирков А.Г.</text>
</g>
<g font-size="2.7">
<text x="75.2" y="265.1">16.01.14</text>
<text x="75.2" y="270.1">16.01.14</text>
<text x="75.2" y="285.3">16.01.14</text>
<text x="75.2" y="289.6">16.01.14</text>
</g>
<g font-size="2.2">
<text x="27.4" y="51.8">X1-1</text>
<text x="74.7" y="51.8">X1-2</text>
<text x="196.6" y="51.8">X2</text>
<text x="34.1" y="54.2">A1</text>
<text x="34.1" y="56.7">A2</text>
<text x="34.1" y="59.2">A3</text>
<text x="67.5" y="54.2">C1</text>
<text x="67.5" y="56.7">C2</text>
<text x="67.5" y="59.2">C3</text>
<text x="105.1" y="58.3">GNDE</text>
<text x="105.1" y="55.8">+24BE</text>
<text x="135.4" y="55.8">kAlarm+</text>
<text x="136" y="58.3">kAlarm-</text>
<text x="152.4" y="54.3">kAlarm+</text>
<text x="152.4" y="56.7">kAlarm-</text>
<text x="172.3" y="54.3">kAlarm+</text>
<text x="172.3" y="56.7">kAlarm-</text>
<text x="172.3" y="59.2">kWarn+</text>
<text x="188.7" y="54.2">1</text>
<text x="188.7" y="56.7">2</text>
<text x="188.7" y="59.2">3</text>
<text x="34.1" y="61.7">A4</text>
<text x="34.1" y="64.2">A5</text>
<text x="67.5" y="61.7">C4</text>
<text x="67.5" y="64.2">C5</text>
<text x="90.1" y="61.7">Alarm</text>
<text x="90.1" y="64.2">#Warn</text>
<text x="105.1" y="65.7">#Warn</text>
<text x="105.1" y="63.2">Alarm</text>
<text x="135.9" y="63.2">kWarn+</text>
<text x="136.5" y="65.7">kWarn-</text>
<text x="152.4" y="61.7">kWarn+</text>
<text x="152.4" y="64.2">kWarn-</text>
<text x="172.3" y="61.7">kWarn-</text>
<text x="172.3" y="64.2">kPRD+</text>
<text x="188.7" y="61.7">4</text>
<text x="188.7" y="64.2">5</text>
<text x="34.1" y="66.7">A6</text>
<text x="34.1" y="69.1">A7</text>
<text x="34.1" y="71.6">A8</text>
<text x="42.8" y="71.7">RxDR</text>
<text x="42.8" y="69.2">TxDR</text>
<text x="42.8" y="66.7">EnDR</text>
<text x="55.3" y="71.7">RxDR</text>
<text x="55.3" y="69.2">TxDR</text>
<text x="55.3" y="66.7">EnDR</text>
<text x="67.5" y="66.7">C6</text>
<text x="67.5" y="69.1">C7</text>
<text x="67.5" y="71.6">C8</text>
<text x="90.1" y="66.7">#PRD</text>
<text x="90.1" y="69.2">#PRM</text>
<text x="105.1" y="70.7">#PRM</text>
<text x="105.1" y="68.2">#PRD</text>
<text x="136.5" y="70.7">kPRD+</text>
<text x="152.4" y="69.2">kPRD+</text>
<text x="152.4" y="71.7">kPRD-</text>
<text x="172.3" y="66.7">kPRD-</text>
<text x="172.3" y="71.7">kPRM-</text>
<text x="172.3" y="69.2">kPRM+</text>
<text x="188.7" y="66.7">6</text>
<text x="188.7" y="69.1">7</text>
<text x="188.7" y="71.6">8</text>
<text x="34.1" y="74.1">A9</text>
<text x="34.1" y="76.6">A10</text>
<text x="42.8" y="74.2">TxLN</text>
<text x="42.8" y="76.7">RxLN</text>
<text x="55.3" y="74.2">TxLN</text>
<text x="55.3" y="76.7">RxLN</text>
<text x="66.3" y="76.6">C10</text>
<text x="67.5" y="74.1">C9</text>
<text x="137.1" y="73.2">kPRD-</text>
<text x="152.4" y="76.7">kPRM+</text>
<text x="187.4" y="76.6">10</text>
<text x="188.7" y="74.1">9</text>
<text x="34.1" y="79.1">A11</text>
<text x="34.1" y="81.6">A12</text>
<text x="42.8" y="79.2">TxTM</text>
<text x="42.8" y="81.6">RxTM</text>
<text x="55.3" y="79.2">TxTM</text>
<text x="55.3" y="81.6">RxTM</text>
<text x="66.3" y="79.1">C11</text>
<text x="66.3" y="81.6">C12</text>
<text x="136.3" y="78.2">kPRM+</text>
<text x="136.9" y="80.7">kPRM-</text>
<text x="152.4" y="79.2">kPRM-</text>
<text x="172.3" y="81.6">kPusk-</text>
<text x="172.3" y="79.2">kPusk+</text>
<text x="187.4" y="79.1">11</text>
<text x="187.4" y="81.6">12</text>
<text x="196.2" y="79.7" transform="rotate(-90 196.2 79.7)">231-576/001-000</text>
<text x="34.1" y="84.1">A13</text>
<text x="34.1" y="86.6">A14</text>
<text x="34.1" y="89.1">A15</text>
<text x="66.3" y="84.1">C13</text>
<text x="66.3" y="86.6">C14</text>
<text x="66.3" y="89.1">C15</text>
<text x="90.1" y="89.1">Pusk</text>
<text x="152.4" y="89.1">kPusk+</text>
<text x="172.3" y="86.6">kClear-</text>
<text x="172.3" y="84.1">kClear+</text>
<text x="172.3" y="89.1">kCtrlTM+</text>
<text x="187.4" y="84.1">13</text>
<text x="187.4" y="86.6">14</text>
<text x="187.4" y="89.1">15</text>
<text x="34.1" y="91.6">A16</text>
<text x="34.1" y="94">A17</text>
<text x="42.3" y="94.1">GNDR</text>
<text x="54.5" y="94.1">+5BR</text>
<text x="66.3" y="91.6">C16</text>
<text x="66.3" y="94">C17</text>
<text x="105.1" y="90.6">PUSK</text>
<text x="135.1" y="90.6">kPUSK+</text>
<text x="135.7" y="93.1">kPUSK-</text>
<text x="152.4" y="91.6">kPusk-</text>
<text x="172.3" y="91.6">kCtrlTM-</text>
<text x="187.4" y="91.6">16</text>
<text x="34.1" y="96.5">A18</text>
<text x="34.1" y="99">A19</text>
<text x="34.1" y="101.5">A20</text>
<text x="42.8" y="101.6">Clear</text>
<text x="42.8" y="99.1">CtrlTM</text>
<text x="55.3" y="101.6">Clear</text>
<text x="55.3" y="99.1">CtrlTM</text>
<text x="66.3" y="96.5">C18</text>
<text x="66.3" y="99">C19</text>
<text x="66.3" y="101.5">C20</text>
<text x="90.1" y="96.6">Clear</text>
<text x="105.1" y="98.1">CLEAR</text>
<text x="133.7" y="98.1">kCLEAR+</text>
<text x="134.3" y="100.6">kCLEAR-</text>
<text x="152.4" y="96.6">kClear+</text>
<text x="152.4" y="99.1">kClear-</text>
<text x="34.1" y="104">A21</text>
<text x="34.1" y="106.5">A22</text>
<text x="42.8" y="106.5">#PRM</text>
<text x="42.8" y="104.1">Pusk</text>
<text x="55.3" y="104.1">Pusk</text>
<text x="55.3" y="106.5">#PRM</text>
<text x="66.3" y="104">C21</text>
<text x="66.3" y="106.5">C22</text>
<text x="90.1" y="104.1">CtrlTM</text>
<text x="105.1" y="105.6">TM</text>
<text x="138" y="105.6">kTM+</text>
<text x="149.9" y="104.1">kCtrlTM+</text>
<text x="149.9" y="106.5">kCtrlTM-</text>
<text x="34.1" y="109">A23</text>
<text x="34.1" y="111.5">A24</text>
<text x="34.1" y="114">A25</text>
<text x="42.8" y="111.5">#Warn</text>
<text x="42.8" y="109">#PRD</text>
<text x="55.3" y="109">#PRD</text>
<text x="55.3" y="111.5">#Warn</text>
<text x="66.3" y="109">C23</text>
<text x="66.3" y="111.5">C24</text>
<text x="66.3" y="114">C25</text>
<text x="119.5" y="111.5">B - IO</text>
<text x="138.6" y="108">kTM-</text>
<text x="34.1" y="116.5">A26</text>
<text x="34.1" y="118.9">A27</text>
<text x="42.8" y="114">Alarm</text>
<text x="55.3" y="114">Alarm</text>
<text x="66.3" y="116.5">C26</text>
<text x="66.3" y="118.9">C27</text>
<text x="34.1" y="121.4">A28</text>
<text x="34.1" y="123.9">A29</text>
<text x="66.3" y="121.4">C28</text>
<text x="66.3" y="123.9">C29</text>
<text x="90.1" y="121.5">TxTM</text>
<text x="105.1" y="123">TXD</text>
<text x="141.1" y="125.5">#B</text>
<text x="142.3" y="123">A</text>
<text x="152.4" y="121.5">kRxTM+</text>
<text x="152.4" y="124">kRxTM-</text>
<text x="34.1" y="126.4">A30</text>
<text x="34.1" y="128.9">A31</text>
<text x="34.1" y="131.4">A32</text>
<text x="44.8" y="126.5">+24BE</text>
<text x="54" y="126.5">GNDE</text>
<text x="66.3" y="126.4">C30</text>
<text x="66.3" y="128.9">C31</text>
<text x="66.3" y="131.4">C32</text>
<text x="90.1" y="126.4">RxTM</text>
<text x="105.1" y="128">RXD</text>
<text x="142.3" y="130.5">Y</text>
<text x="152.4" y="128.9">kTxTM+</text>
<text x="152.4" y="131.4">kTxTM-</text>
<text x="172.3" y="131.4">kRxLN+</text>
<text x="188.7" y="131.4">1</text>
<text x="196.6" y="129">X3</text>
<text x="29.4" y="134.4" transform="rotate(-90 29.4 134.4)">DIN-32x2</text>
<text x="76.7" y="134.4" transform="rotate(-90 76.7 134.4)">DIN-32x2</text>
<text x="105.1" y="137.9">+5BR</text>
<text x="138.4" y="137.9">VISO</text>
<text x="141.2" y="132.9">#Z</text>
<text x="172.3" y="136.2">kLN_COM</text>
<text x="172.3" y="133.9">kRxLN-</text>
<text x="188.7" y="133.9">2</text>
<text x="188.7" y="136.4">3</text>
<text x="105.1" y="140.4">GNDR</text>
<text x="119.5" y="143.9">A - RS422</text>
<text x="137.5" y="140.4">GND2</text>
<text x="148.8" y="138.7">kTM_COM</text>
<text x="172.3" y="138.9">kTxLN+</text>
<text x="172.3" y="141.4">kTxLN-</text>
<text x="172.3" y="143.8">kRxTM+</text>
<text x="188.7" y="138.9">4</text>
<text x="188.7" y="141.4">5</text>
<text x="188.7" y="143.8">6</text>
<text x="172.3" y="148.6">kTM_COM</text>
<text x="172.3" y="146.3">kRxTM-</text>
<text x="188.7" y="146.3">7</text>
<text x="188.7" y="148.8">8</text>
<text x="31.6" y="153.4">+24BE</text>
<text x="57" y="153.4">+5BR</text>
<text x="90.1" y="153.8">TxLN</text>
<text x="105.1" y="155.4">TXD</text>
<text x="142.3" y="155.4">A</text>
<text x="152.4" y="153.8">kRxLN+</text>
<text x="172.3" y="151.3">kTxTM+</text>
<text x="172.3" y="153.8">kTxTM-</text>
<text x="187.4" y="153.8">10</text>
<text x="188.7" y="151.3">9</text>
<text x="90.1" y="158.8">RxLN</text>
<text x="105.1" y="160.3">RXD</text>
<text x="141.1" y="157.8">#B</text>
<text x="152.4" y="156.3">kRxLN-</text>
<text x="152.4" y="161.3">kTxLN+</text>
<text x="172.3" y="161.1">kDR_COM</text>
<text x="172.3" y="156.3">kRxDR+</text>
<text x="172.3" y="158.8">kRxDR-</text>
<text x="187.4" y="156.3">11</text>
<text x="187.4" y="158.7">12</text>
<text x="187.4" y="161.2">13</text>
<text x="196.2" y="156.8" transform="rotate(-90 196.2 156.8)">231-576/001-000</text>
<text x="38.8" y="163.8">VD26</text>
<text x="38.8" y="166.8">30B</text>
<text x="63.7" y="163.8">VD27</text>
<text x="63.7" y="166.8">6.8B</text>
<text x="141.2" y="165.3">#Z</text>
<text x="142.3" y="162.8">Y</text>
<text x="152.4" y="163.8">kTxLN-</text>
<text x="172.3" y="163.8">kTxDR+</text>
<text x="172.3" y="166.3">kTxDR-</text>
<text x="187.4" y="163.7">14</text>
<text x="187.4" y="166.2">15</text>
<text x="74.7" y="171.3">3mm</text>
<text x="74.7" y="168.8">MH8</text>
<text x="105.1" y="172.8">GNDR</text>
<text x="105.1" y="170.3">+5BR</text>
<text x="137.5" y="172.8">GND2</text>
<text x="138.4" y="170.3">VISO</text>
<text x="149.9" y="171">kLN_COM</text>
<text x="187.4" y="168.7">16</text>
<text x="119.5" y="176.3">A - RS422</text>
<text x="31.6" y="181.3">GNDE</text>
<text x="57.2" y="181.3">GNDR</text>
<text x="90.1" y="186.2">TxDR</text>
<text x="90.1" y="191.2">RxDR</text>
<text x="105.1" y="187.7">TXD</text>
<text x="141.1" y="190.2">#B</text>
<text x="142.3" y="187.7">A</text>
<text x="152.4" y="186.2">kRxDR+</text>
<text x="152.4" y="188.7">kRxDR-</text>
<text x="90.1" y="196.1">EnDR</text>
<text x="105.1" y="192.7">RXD</text>
<text x="105.1" y="197.7">EN</text>
<text x="141.2" y="197.7">#Z</text>
<text x="142.3" y="195.2">Y</text>
<text x="152.4" y="193.6">kTxDR+</text>
<text x="152.4" y="196.1">kTxDR-</text>
<text x="105.1" y="202.6">+5BR</text>
<text x="138.4" y="202.6">VISO</text>
<text x="149.9" y="203.4">kDR_COM</text>
<text x="33.1" y="209.6">+24BE</text>
<text x="47.3" y="206.2">MH1</text>
<text x="61.5" y="209.6">+5BR</text>
<text x="74.7" y="206.2">MH2</text>
<text x="105.1" y="205.1">GNDR</text>
<text x="119.5" y="208.6">C - RS422</text>
<text x="137.5" y="205.1">GND2</text>
<text x="41.8" y="218.5">1</text>
<text x="41.8" y="221">2</text>
<text x="49.8" y="216.1">X4</text>
<text x="69.2" y="218.5">1</text>
<text x="69.2" y="221">2</text>
<text x="77.2" y="216.1">X5</text>
<text x="44.8" y="226.1">GNDE</text>
<text x="72.2" y="226.1">GNDR</text>
<text x="29.1" y="228.6">GNDE</text>
<text x="57.2" y="228.6">GNDR</text>
</g>
<g font-size="2">
<text x="26.4" y="71.5">OUT</text>
<text x="27.4" y="69">IN</text>
<text x="27.4" y="66.5">IN</text>
<text x="73.7" y="71.5">OUT</text>
<text x="74.7" y="69">IN</text>
<text x="74.7" y="66.5">IN</text>
<text x="26.4" y="76.5">OUT</text>
<text x="27.4" y="74">IN</text>
<text x="73.7" y="76.5">OUT</text>
<text x="74.7" y="74">IN</text>
<text x="26.4" y="81.5">OUT</text>
<text x="27.4" y="79">IN</text>
<text x="27.4" y="83.9">IN</text>
<text x="73.7" y="81.5">OUT</text>
<text x="74.7" y="79">IN</text>
<text x="74.7" y="83.9">IN</text>
<text x="27.4" y="86.4">IN</text>
<text x="74.7" y="86.4">IN</text>
<text x="26.4" y="98.9">OUT</text>
<text x="26.4" y="101.4">OUT</text>
<text x="73.7" y="98.9">OUT</text>
<text x="73.7" y="101.4">OUT</text>
<text x="26.4" y="103.9">OUT</text>
<text x="27.4" y="106.4">IN</text>
<text x="73.7" y="103.9">OUT</text>
<text x="74.7" y="106.4">IN</text>
<text x="27.4" y="108.8">IN</text>
<text x="27.4" y="113.8">IN</text>
<text x="27.4" y="111.3">IN</text>
<text x="74.7" y="108.8">IN</text>
<text x="74.7" y="113.8">IN</text>
<text x="74.7" y="111.3">IN</text>
<text x="27.4" y="116.3">IN</text>
<text x="27.4" y="118.8">IN</text>
<text x="74.7" y="116.3">IN</text>
<text x="74.7" y="118.8">IN</text>
</g>
</svg>
